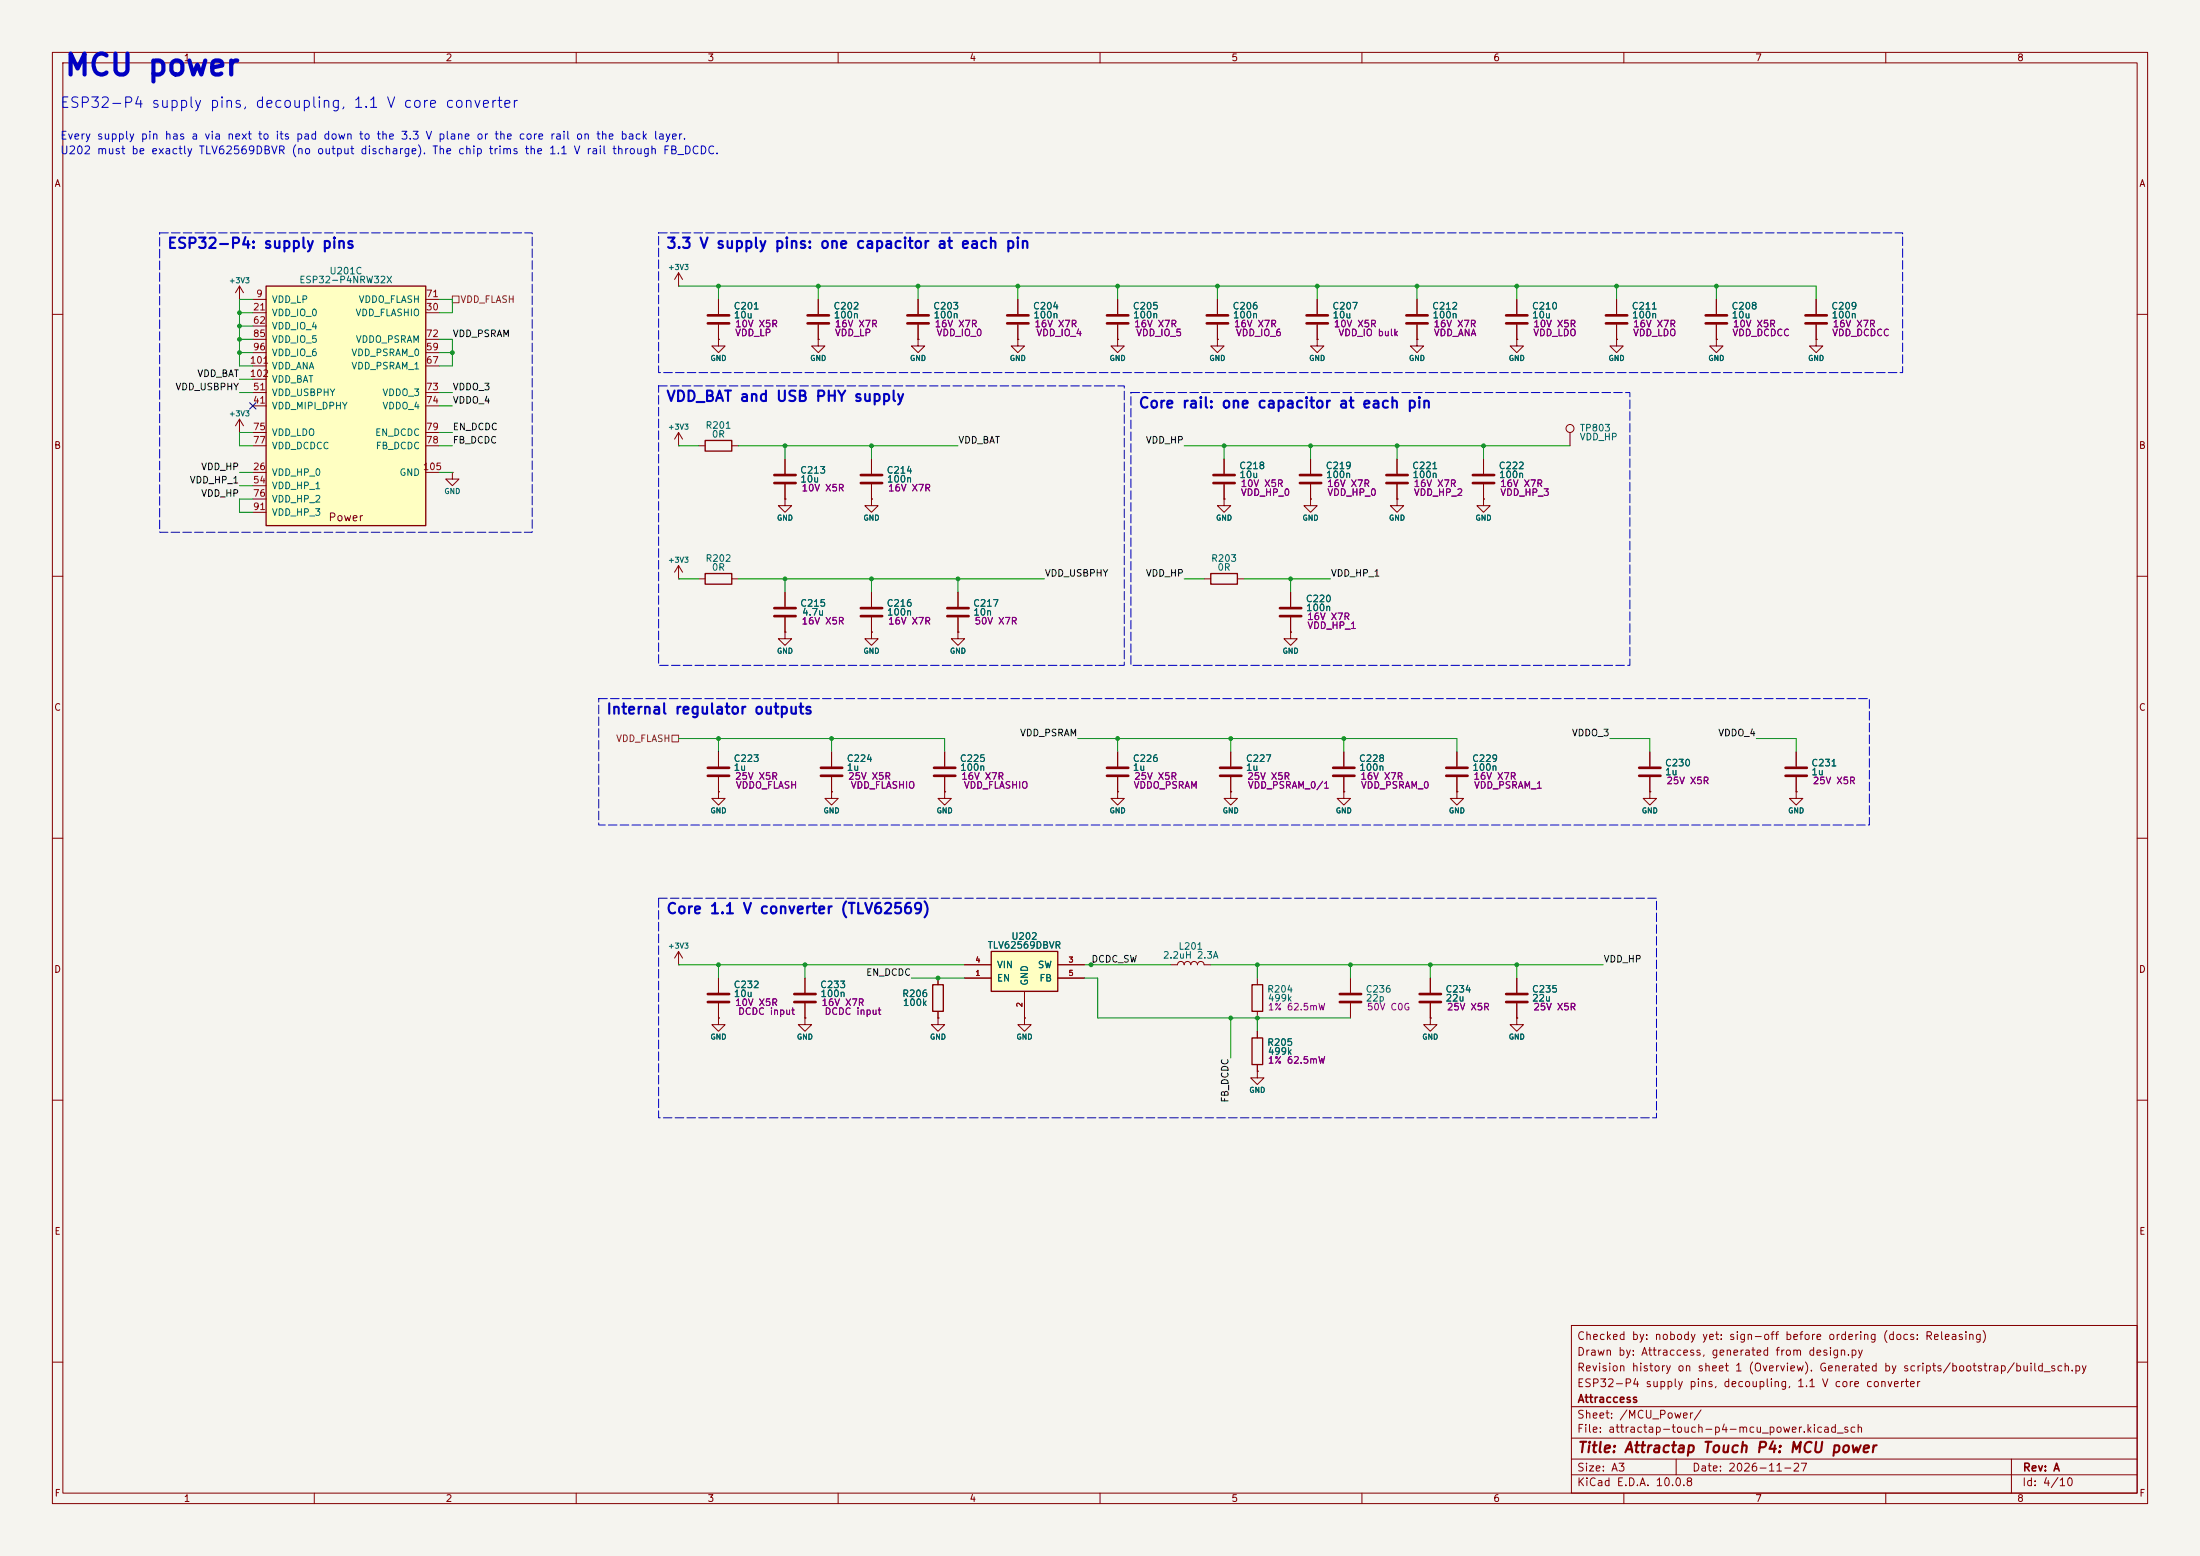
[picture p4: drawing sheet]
<svg xmlns="http://www.w3.org/2000/svg" width="420mm" height="297mm" viewBox="0 0 420 297" stroke-linecap="round" stroke-linejoin="round" font-family="sans-serif">
<path d="M0 0h420v297h-420z" fill="#f5f4ef" stroke="#f5f4ef" stroke-width=".19"/>
<g fill="none" stroke="#840000" stroke-width=".19">
<path d="M10 10h400v277h-400zM12 12h396v273h-396zM60 10v2M110 10v2M160 10v2M210 10v2M260 10v2M310 10v2M360 10v2M45.7 57.2h.1M45.7 54.6l-.7 1.3M45.7 54.6l.8 1.3"/>
<path d="M45.7 54.6v2.6M10 60h2M213.4 64.8v1.2h1.2l-1.2 1.3-1.3-1.3h1.3M213.4 64.8h.1M408 60h2M86.4 90.2v1.2h1.2l-1.2 1.3-1.3-1.3h1.3M86.4 90.2h.1M10 110h2M408 110h2M10 160h2M137.2 151.1v1.3h1.2l-1.2 1.3-1.3-1.3h1.3M137.2 151.1h.1"/>
<path d="M137.2 143.5v2.8M137.2 148.3v2.8M180.3 151.1v1.3h1.3l-1.3 1.3-1.2-1.3h1.2M180.3 151.1h.1M180.3 143.5v2.8M180.3 148.3v2.8M213.4 151.1v1.3h1.2l-1.2 1.3-1.3-1.3h1.3M213.4 151.1h.1M213.4 143.5v2.8M213.4 148.3v2.8M256.5 151.1v1.3h1.3l-1.3 1.3-1.2-1.3h1.2M256.5 151.1h.1"/>
<path d="M256.5 143.5v2.8M256.5 148.3v2.8M278.1 151.1v1.3h1.3l-1.3 1.3-1.2-1.3h1.2M278.1 151.1h.1M278.1 143.5v2.8M278.1 148.3v2.8M315 151.1v1.3h1.2l-1.2 1.3-1.3-1.3h1.3M315 151.1h.1M315 143.5v2.8M315 148.3v2.8M342.9 151.1v1.3h1.3l-1.3 1.3-1.3-1.3h1.3M342.9 151.1h.1"/>
<path d="M342.9 143.5v2.8M342.9 148.3v2.8M408 160h2M129.5 184.2h.1M129.5 181.6l-.7 1.3M129.5 181.6l.8 1.3M129.5 181.6v2.6M153.7 186.7v2.8M153.7 191.5v2.8M179.1 186.7v1.3M179.1 193v1.3M223.5 184.2h1.3a.64 .64 0 0 1 .6-.7 .64 .64 0 0 1 .7 .7 .64 .64 0 0 1 .6-.7 .64 .64 0 0 1 .6 .7 .64 .64 0 0 1 .7-.7 .64 .64 0 0 1 .6 .7 .64 .64 0 0 1 .6-.7 .64 .64 0 0 1 .7 .7h1.2"/>
<path d="M240 186.7v1.3M240 193v1.3M257.8 186.7v2.8M257.8 191.5v2.8M273 194.3v1.3h1.3l-1.3 1.3-1.2-1.3h1.2M273 194.3h.1M273 186.7v2.8M273 191.5v2.8M289.6 194.3v1.3h1.2l-1.2 1.3-1.3-1.3h1.3M289.6 194.3h.1M289.6 186.7v2.8M289.6 191.5v2.8"/>
<path d="M10 210h2M408 210h2M300 253h108v32h-108zM10 260h2M300 278.5h108M300 274.5h108M300 268.5h108M320 278.5v3M384 278.5v6.5M408 260h2M60 285v2M110 285v2"/>
<path d="M160 285v2M210 285v2M260 285v2M300 281.5h108M310 285v2M360 285v2"/>
</g>
<path d="M178.1 188h2v5h-2zM239 188h2v5h-2z" fill="none" stroke="#840000" stroke-width=".25"/>
<g fill="none" stroke="#840000" stroke-width=".51">
<path d="M135.1 146.6h4.1M135.1 148.1h4.1M178.3 146.6h4.1M178.3 148.1h4.1M211.3 146.6h4.1M211.3 148.1h4.1M254.5 146.6h4.1M254.5 148.1h4.1M276.1 146.6h4.1M276.1 148.1h4.1M312.9 146.6h4.1M312.9 148.1h4.1"/>
<path d="M340.9 146.6h4M340.9 148.1h4M151.6 189.7h4.1M151.6 191.3h4.1M255.8 189.7h4M255.8 191.3h4M271 189.7h4.1M271 191.3h4.1M287.5 189.7h4.1M287.5 191.3h4.1"/>
</g>
<path d="M50.8 54.6h30.5v45.7h-30.5z" fill="#ffffc2"/>
<path d="M50.8 54.6h30.5v45.7h-30.5zM134.6 109.5h5.1v2h-5.1zM231.1 109.5h5.1v2h-5.1z" fill="none" stroke="#840000" stroke-width=".25"/>
<g fill="none" stroke="#840000" stroke-width=".19">
<path d="M48.3 57.2h2.5M48.3 59.7h2.5M81.3 57.2h2.5M81.3 59.7h2.5M175.3 57.2v2.7M194.3 57.2v2.7M213.4 57.2v2.7M232.4 57.2v2.7M251.5 57.2v2.7M270.5 57.2v2.7M308.6 57.2v2.7M327.7 57.2v2.7"/>
<path d="M346.7 57.2v2.7M48.3 77.5h2.5M48.3 74.9h2.5M48.3 67.3h2.5M48.3 62.2h2.5M48.3 69.9h2.5M48.3 64.8h2.5M48.3 72.4h2.5M81.3 77.5h2.5M81.3 74.9h2.5M81.3 67.3h2.5M81.3 69.9h2.5"/>
<path d="M81.3 64.8h2.5M137.2 64.8v1.2h1.2l-1.2 1.3-1.3-1.3h1.3M137.2 64.8h.1M175.3 64.8v1.2h1.2l-1.2 1.3-1.3-1.3h1.3M175.3 64.8h.1M175.3 62v2.8M194.3 64.8v1.2h1.3l-1.3 1.3-1.3-1.3h1.3M194.3 64.8h.1M194.3 62v2.8M213.4 62v2.8M232.4 64.8v1.2h1.3l-1.3 1.3-1.3-1.3h1.3M232.4 64.8h.1"/>
<path d="M232.4 62v2.8M251.5 64.8v1.2h1.2l-1.2 1.3-1.3-1.3h1.3M251.5 64.8h.1M251.5 62v2.8M270.5 64.8v1.2h1.3l-1.3 1.3-1.3-1.3h1.3M270.5 64.8h.1M270.5 62v2.8M308.6 62v2.8M327.7 64.8v1.2h1.2l-1.2 1.3-1.3-1.3h1.3M327.7 64.8h.1M327.7 62v2.8M346.7 64.8v1.2h1.3l-1.3 1.3-1.3-1.3h1.3"/>
<path d="M346.7 64.8h.1M346.7 62v2.8M45.7 82.6h.1M45.7 80l-.7 1.3M45.7 80l.8 1.3M45.7 80v2.6M48.3 90.2h2.5M48.3 92.7h2.5M48.3 82.6h2.5M48.3 95.3h2.5M48.3 85.1h2.5M48.3 97.8h2.5"/>
<path d="M81.3 90.2h2.5M81.3 82.6h2.5M81.3 85.1h2.5M129.5 85.1h.1M129.5 82.6l-.7 1.2M129.5 82.6l.8 1.2M129.5 82.6v2.5M149.9 95.3v1.2h1.2l-1.2 1.3-1.3-1.3h1.3M149.9 95.3h.1M149.9 87.6v2.8M149.9 92.5v2.8M166.4 95.3v1.2h1.2l-1.2 1.3-1.3-1.3h1.3"/>
<path d="M166.4 95.3h.1M166.4 87.6v2.8M166.4 92.5v2.8M233.7 95.3v1.2h1.2l-1.2 1.3-1.3-1.3h1.3M233.7 95.3h.1M233.7 87.6v2.8M233.7 92.5v2.8M250.2 95.3v1.2h1.3l-1.3 1.3-1.3-1.3h1.3M250.2 95.3h.1M250.2 87.6v2.8M250.2 92.5v2.8M266.7 87.6v2.8"/>
<path d="M266.7 92.5v2.8M129.5 110.5h.1M129.5 108v2.5M129.5 108l-.7 1.2M129.5 108l.8 1.2M133.3 110.5h1.3M139.7 110.5h1.3M149.9 113v2.8M149.9 117.9v2.8M166.4 113v2.8M166.4 117.9v2.8M182.9 113v2.8"/>
<path d="M182.9 117.9v2.8M229.9 110.5h1.2M236.2 110.5h1.3M246.4 113v2.8M246.4 117.9v2.8M149.9 120.7v1.2h1.2l-1.2 1.3-1.3-1.3h1.3M149.9 120.7h.1M166.4 120.7v1.2h1.2l-1.2 1.3-1.3-1.3h1.3M166.4 120.7h.1M182.9 120.7v1.2h1.2l-1.2 1.3-1.3-1.3h1.3M182.9 120.7h.1M246.4 120.7v1.2h1.2l-1.2 1.3-1.3-1.3h1.3"/>
<path d="M246.4 120.7h.1M158.7 151.1v1.3h1.3l-1.3 1.3-1.2-1.3h1.2M158.7 151.1h.1M158.7 143.5v2.8M158.7 148.3v2.8M234.9 151.1v1.3h1.3l-1.3 1.3-1.2-1.3h1.2M234.9 151.1h.1M234.9 143.5v2.8M234.9 148.3v2.8M137.2 194.3v1.3h1.2l-1.2 1.3-1.3-1.3h1.3M137.2 194.3h.1M137.2 186.7v2.8"/>
<path d="M137.2 191.5v2.8M153.7 194.3v1.3h1.2l-1.2 1.3-1.3-1.3h1.3M153.7 194.3h.1M195.6 194.3v1.3h1.2l-1.2 1.3-1.3-1.3h1.3M195.6 194.3h.1"/>
</g>
<g fill="none" stroke="#840000" stroke-width=".51">
<path d="M173.2 60.2h4.1M173.2 61.7h4.1M192.3 60.2h4M192.3 61.7h4M211.3 60.2h4.1M211.3 61.7h4.1M230.4 60.2h4M230.4 61.7h4M249.4 60.2h4.1M249.4 61.7h4.1M268.5 60.2h4M268.5 61.7h4"/>
<path d="M306.6 60.2h4M306.6 61.7h4M325.6 60.2h4.1M325.6 61.7h4.1M344.7 60.2h4M344.7 61.7h4M147.8 90.7h4.1M147.8 92.2h4.1M164.3 90.7h4.1M164.3 92.2h4.1M231.6 90.7h4.1M231.6 92.2h4.1"/>
<path d="M248.2 90.7h4M248.2 92.2h4M264.7 90.7h4M264.7 92.2h4M147.8 116.1h4.1M147.8 117.6h4.1M164.3 116.1h4.1M164.3 117.6h4.1M180.8 116.1h4.1M180.8 117.6h4.1M244.3 116.1h4.1M244.3 117.6h4.1"/>
<path d="M156.7 146.6h4.1M156.7 148.1h4.1M232.9 146.6h4.1M232.9 148.1h4.1M135.1 189.7h4.1M135.1 191.3h4.1"/>
</g>
<path d="M189.2 181.6h12.7v7.6h-12.7z" fill="#ffffc2"/>
<path d="M134.6 84.1h5.1v2h-5.1zM189.2 181.6h12.7v7.6h-12.7zM239 198.1h2v5.1h-2z" fill="none" stroke="#840000" stroke-width=".25"/>
<g fill="none" stroke="#840000" stroke-width=".19">
<path d="M129.5 54.6h.1M129.5 52.1l-.7 1.2M129.5 52.1l.8 1.2M129.5 52.1v2.5M137.2 57.2v2.7M156.2 57.2v2.7M175.3 57.2v2.7M194.3 57.2v2.7M213.4 57.2v2.7M232.4 57.2v2.7M251.5 57.2v2.7M270.5 57.2v2.7"/>
<path d="M289.6 57.2v2.7M308.6 57.2v2.7M327.7 57.2v2.7M346.7 57.2v2.7M137.2 64.8h.1M137.2 62v2.8M156.2 64.8v1.2h1.3l-1.3 1.3-1.3-1.3h1.3M156.2 64.8h.1M156.2 62v2.8M175.3 64.8h.1M175.3 62v2.8M194.3 64.8h.1"/>
<path d="M194.3 62v2.8M213.4 64.8h.1M213.4 62v2.8M232.4 64.8h.1M232.4 62v2.8M251.5 64.8h.1M251.5 62v2.8M270.5 64.8h.1M270.5 62v2.8M289.6 64.8v1.2h1.2l-1.2 1.3-1.3-1.3h1.3M289.6 64.8h.1M289.6 62v2.8"/>
<path d="M308.6 64.8v1.2h1.3l-1.3 1.3-1.3-1.3h1.3M308.6 64.8h.1M308.6 62v2.8M327.7 64.8h.1M327.7 62v2.8M346.7 64.8h.1M346.7 62v2.8M133.3 85.1h1.3M139.7 85.1h1.3M149.9 95.3h.1M149.9 87.6v2.8M149.9 92.5v2.8"/>
<path d="M166.4 95.3h.1M166.4 87.6v2.8M166.4 92.5v2.8M233.7 95.3h.1M233.7 87.6v2.8M233.7 92.5v2.8M250.2 95.3h.1M250.2 87.6v2.8M250.2 92.5v2.8M266.7 95.3v1.2h1.3l-1.3 1.3-1.3-1.3h1.3M266.7 95.3h.1M266.7 87.6v2.8"/>
<path d="M266.7 92.5v2.8M283.2 95.3v1.2h1.3l-1.3 1.3-1.3-1.3h1.3M283.2 95.3h.1M283.2 87.6v2.8M283.2 92.5v2.8M299.7 82.6v2.5M149.9 113v2.8M149.9 117.9v2.8M166.4 113v2.8M166.4 117.9v2.8M182.9 113v2.8M182.9 117.9v2.8"/>
<path d="M246.4 113v2.8M246.4 117.9v2.8M149.9 120.7h.1M166.4 120.7h.1M182.9 120.7h.1M246.4 120.7h.1M137.2 151.1h.1M137.2 143.5v2.8M137.2 148.3v2.8M158.7 151.1h.1M158.7 143.5v2.8M158.7 148.3v2.8"/>
<path d="M180.3 151.1h.1M180.3 143.5v2.8M180.3 148.3v2.8M213.4 151.1h.1M213.4 143.5v2.8M213.4 148.3v2.8M234.9 151.1h.1M234.9 143.5v2.8M234.9 148.3v2.8M256.5 151.1h.1M256.5 143.5v2.8M256.5 148.3v2.8"/>
<path d="M278.1 151.1h.1M278.1 143.5v2.8M278.1 148.3v2.8M315 151.1h.1M315 143.5v2.8M315 148.3v2.8M342.9 151.1h.1M342.9 143.5v2.8M342.9 148.3v2.8M137.2 194.3h.1M137.2 186.7v2.8M137.2 191.5v2.8"/>
<path d="M153.7 194.3h.1M153.7 186.7v2.8M153.7 191.5v2.8M179.1 194.3v1.3h1.2l-1.2 1.3-1.3-1.3h1.3M179.1 194.3h.1M179.1 186.7v1.3M179.1 193v1.3M184.1 186.7h5.1M184.1 184.2h5.1M195.6 194.3h.1M195.6 189.2v5.1M201.9 186.7h5.1"/>
<path d="M201.9 184.2h5.1M240 196.9v1.2M273 194.3h.1M273 186.7v2.8M273 191.5v2.8M289.6 194.3h.1M289.6 186.7v2.8M289.6 191.5v2.8M240 204.5v1.2h1.3l-1.3 1.3-1.2-1.3h1.2M240 204.5h.1M240 203.2v1.3"/>
<circle cx="299.7" cy="81.8" r=".76"/>
</g>
<path d="M135.1 60.2h4.1M135.1 61.7h4.1M154.2 60.2h4M154.2 61.7h4M287.5 60.2h4.1M287.5 61.7h4.1M281.2 90.7h4M281.2 92.2h4" fill="none" stroke="#840000" stroke-width=".51"/>
<path d="M86.4 56.5h1.2v1.3h-1.2zM128.3 140.3h1.2v1.3h-1.2z" fill="none" stroke="#725600" stroke-width=".19"/>
<g fill="none" stroke="#009600" stroke-width=".19">
<path d="M45.7 59.7h2.6M48.3 57.2h-2.6v12.7h2.6M83.8 57.2h2.6v2.5h-2.6M129.5 54.6h217.2v2.6M137.2 54.6v2.6M156.2 54.6v2.6M175.3 54.6v2.6M194.3 54.6v2.6M213.4 54.6v2.6M232.4 54.6v2.6M251.5 54.6v2.6M270.5 54.6v2.6"/>
<path d="M289.6 54.6v2.6M308.6 54.6v2.6M327.7 54.6v2.6M45.7 64.8h2.6M45.7 62.2h2.6M45.7 74.9h2.6M45.7 72.4h2.6M45.7 67.3h2.6M83.8 64.8h2.6v5.1h-2.6M83.8 74.9h2.6M83.8 67.3h2.6M83.8 77.5h2.6"/>
<path d="M45.7 90.2h2.6M45.7 92.7h2.6M48.3 82.6h-2.6v2.5h2.6M48.3 95.3h-2.6v2.5h2.6M83.8 85.1h2.6M83.8 82.6h2.6M83.8 90.2h2.6M129.5 85.1h3.8M141 85.1h41.9M149.9 85.1v2.5M166.4 85.1v2.5M226.1 85.1h73.6"/>
<path d="M233.7 85.1v2.5M250.2 85.1v2.5M266.7 85.1v2.5M283.2 85.1v2.5M129.5 110.5h3.8M141 110.5h58.4M149.9 110.5v2.5M166.4 110.5v2.5M182.9 110.5v2.5M226.1 110.5h3.8M237.5 110.5h16.5M246.4 110.5v2.5"/>
<path d="M129.5 141h50.8v2.5M137.2 141v2.5M158.7 141v2.5M205.7 141h72.4v2.5M213.4 141v2.5M234.9 141v2.5M256.5 141v2.5M307.3 141h7.7v2.5M335.3 141h7.6v2.5M129.5 184.2h54.6M137.2 184.2v2.5M153.7 184.2v2.5"/>
<path d="M174 186.7h10.1M207 184.2h16.5M207 186.7h2.5v7.6h48.3M231.1 184.2h75M234.9 194.3v7.6M240 184.2v2.5M240 194.3v2.6M257.8 184.2v2.5M273 184.2v2.5M289.6 184.2v2.5"/>
</g>
<path d="M47.7 76.9l1.2 1.2M48.9 76.9l-1.2 1.2" fill="none" stroke="#000084" stroke-width=".19"/>
<path d="M30.5 44.5h71.1v57.1h-71.1zM125.7 44.5h237.5v26.6h-237.5zM125.7 73.7h88.9v53.3h-88.9zM215.9 74.9h95.2v52.1h-95.2zM114.3 133.4h242.6v24.1h-242.6zM125.7 171.5h190.5v41.9h-190.5z" fill="none" stroke="#0000c2" stroke-width=".19" stroke-dasharray="1.6 .6"/>
<g fill="#009600">
<circle cx="270.5" cy="54.6" r=".46"/>
<circle cx="283.2" cy="85.1" r=".46"/>
<circle cx="266.7" cy="85.1" r=".46"/>
<circle cx="251.5" cy="54.6" r=".46"/>
<circle cx="289.6" cy="54.6" r=".46"/>
<circle cx="308.6" cy="54.6" r=".46"/>
<circle cx="234.9" cy="194.3" r=".46"/>
<circle cx="240" cy="194.3" r=".46"/>
<circle cx="240" cy="184.2" r=".46"/>
<circle cx="273" cy="184.2" r=".46"/>
<circle cx="289.6" cy="184.2" r=".46"/>
<circle cx="257.8" cy="184.2" r=".46"/>
<circle cx="232.4" cy="54.6" r=".46"/>
<circle cx="182.9" cy="110.5" r=".46"/>
<circle cx="213.4" cy="141" r=".46"/>
<circle cx="234.9" cy="141" r=".46"/>
<circle cx="213.4" cy="54.6" r=".46"/>
<circle cx="194.3" cy="54.6" r=".46"/>
<circle cx="233.7" cy="85.1" r=".46"/>
<circle cx="250.2" cy="85.1" r=".46"/>
<circle cx="246.4" cy="110.5" r=".46"/>
<circle cx="327.7" cy="54.6" r=".46"/>
<circle cx="256.5" cy="141" r=".46"/>
<circle cx="137.2" cy="54.6" r=".46"/>
<circle cx="166.4" cy="110.5" r=".46"/>
<circle cx="149.9" cy="110.5" r=".46"/>
<circle cx="156.2" cy="54.6" r=".46"/>
<circle cx="175.3" cy="54.6" r=".46"/>
<circle cx="149.9" cy="85.1" r=".46"/>
<circle cx="166.4" cy="85.1" r=".46"/>
<circle cx="45.7" cy="59.7" r=".46"/>
<circle cx="45.7" cy="62.2" r=".46"/>
<circle cx="137.2" cy="184.2" r=".46"/>
<circle cx="153.7" cy="184.2" r=".46"/>
<circle cx="137.2" cy="141" r=".46"/>
<circle cx="179.1" cy="186.7" r=".46"/>
<circle cx="158.7" cy="141" r=".46"/>
<circle cx="208.3" cy="184.2" r=".46"/>
<circle cx="45.7" cy="64.8" r=".46"/>
<circle cx="45.7" cy="67.3" r=".46"/>
<circle cx="86.4" cy="67.3" r=".46"/>
</g>
<text font-size="4" fill="#0000c2" x="12.1" y="15.4">MCU power</text>
<g font-size="2" fill="#0000c2">
<text x="11.3" y="21.1">ESP32-P4 supply pins, decoupling, 1.1 V core converter</text>
<text x="31.8" y="47.9">ESP32-P4: supply pins</text>
<text x="127.1" y="47.9">3.3 V supply pins: one capacitor at each pin</text>
<text x="127.1" y="77.1">VDD_BAT and USB PHY supply</text>
<text x="217.2" y="78.4">Core rail: one capacitor at each pin</text>
<text x="115.6" y="136.8">Internal regulator outputs</text>
<text x="127.1" y="174.9">Core 1.1 V converter (TLV62569)</text>
</g>
<text font-size="2" fill="#840000" x="301" y="277.8">Title: Attractap Touch P4: MCU power</text>
<g font-size="1.5" fill="#0000c2">
<text x="11.4" y="29.8">U202 must be exactly TLV62569DBVR (no output discharge). The chip trims the 1.1 V rail through FB_DCDC.</text>
<text x="11.4" y="27">Every supply pin has a via next to its pad down to the 3.3 V plane or the core rail on the back layer.</text>
</g>
<g font-size="1.5" fill="#840000">
<text x="62.6" y="99.9">Power</text>
<text x="300.9" y="256.1">Checked by: nobody yet: sign-off before ordering (docs: Releasing)</text>
<text x="300.9" y="262.1">Revision history on sheet 1 (Overview). Generated by scripts/bootstrap/build_sch.py</text>
<text x="300.9" y="259.1">Drawn by: Attraccess, generated from design.py</text>
<text x="300.9" y="265.1">ESP32-P4 supply pins, decoupling, 1.1 V core converter</text>
<text x="301" y="268.1">Attraccess</text>
<text x="300.9" y="273.8">File: attractap-touch-p4-mcu_power.kicad_sch</text>
<text x="300.9" y="271.1">Sheet: /MCU_Power/</text>
<text x="300.9" y="281.2">Size: A3</text>
<text x="322.9" y="281.2">Date: 2026-11-27</text>
<text x="386" y="281.2">Rev: A</text>
<text x="300.9" y="284">KiCad E.D.A. 10.0.8</text>
<text x="385.9" y="284">Id: 4/10</text>
</g>
<g font-size="1.3" fill="#840000">
<text x="35" y="12">1</text>
<text x="85" y="12">2</text>
<text x="135" y="12">3</text>
<text x="185" y="12">4</text>
<text x="235" y="12">5</text>
<text x="285" y="12">6</text>
<text x="335" y="12">7</text>
<text x="385" y="12">8</text>
<text x="10.3" y="36">A</text>
<text x="408.3" y="36">A</text>
<text x="10.2" y="86">B</text>
<text x="408.2" y="86">B</text>
<text x="10.2" y="136">C</text>
<text x="408.2" y="136">C</text>
<text x="10.2" y="186">D</text>
<text x="408.2" y="186">D</text>
<text x="10.3" y="236">E</text>
<text x="408.3" y="236">E</text>
<text x="10.3" y="286">F</text>
<text x="35" y="287">1</text>
<text x="85" y="287">2</text>
<text x="135" y="287">3</text>
<text x="185" y="287">4</text>
<text x="235" y="287">5</text>
<text x="285" y="287">6</text>
<text x="335" y="287">7</text>
<text x="385" y="287">8</text>
<text x="408.3" y="286">F</text>
</g>
<g font-size="1.3" fill="#006464">
<text x="62.8" y="52.7">U201C</text>
<text x="51.8" y="58.1">VDD_LP</text>
<text x="57" y="54.4">ESP32-P4NRW32X</text>
<text x="68.4" y="58.1">VDDO_FLASH</text>
<text x="140" y="59.4">C201</text>
<text x="159" y="59.4">C202</text>
<text x="178.1" y="59.4">C203</text>
<text x="197.1" y="59.4">C204</text>
<text x="216.2" y="59.4">C205</text>
<text x="235.2" y="59.4">C206</text>
<text x="254.3" y="59.4">C207</text>
<text x="273.3" y="59.4">C212</text>
<text x="292.4" y="59.4">C210</text>
<text x="311.4" y="59.4">C211</text>
<text x="330.5" y="59.4">C208</text>
<text x="349.5" y="59.4">C209</text>
<text x="51.8" y="60.7">VDD_IO_0</text>
<text x="51.8" y="63.2">VDD_IO_4</text>
<text x="51.8" y="65.7">VDD_IO_5</text>
<text x="67.8" y="60.7">VDD_FLASHIO</text>
<text x="67.8" y="65.7">VDDO_PSRAM</text>
<text x="140" y="61.1">10u</text>
<text x="159.1" y="61.1">100n</text>
<text x="178.1" y="61.1">100n</text>
<text x="197.2" y="61.1">100n</text>
<text x="216.2" y="61.1">100n</text>
<text x="235.3" y="61.1">100n</text>
<text x="254.3" y="61.1">10u</text>
<text x="273.4" y="61.1">100n</text>
<text x="292.4" y="61.1">10u</text>
<text x="311.5" y="61.1">100n</text>
<text x="330.5" y="61.1">10u</text>
<text x="349.6" y="61.1">100n</text>
<text x="51.8" y="68.3">VDD_IO_6</text>
<text x="51.8" y="70.8">VDD_ANA</text>
<text x="67" y="68.3">VDD_PSRAM_0</text>
<text x="67" y="70.8">VDD_PSRAM_1</text>
<text x="51.8" y="75.9">VDD_USBPHY</text>
<text x="51.8" y="73.4">VDD_BAT</text>
<text x="72.9" y="75.9">VDDO_3</text>
<text x="51.8" y="78.4">VDD_MIPI_DPHY</text>
<text x="51.8" y="83.5">VDD_LDO</text>
<text x="71.5" y="83.5">EN_DCDC</text>
<text x="72.9" y="78.4">VDDO_4</text>
<text x="134.6" y="82.1">R201</text>
<text x="135.8" y="83.8">0R</text>
<text x="301.5" y="82.7">TP803</text>
<text x="51.8" y="86.1">VDD_DCDCC</text>
<text x="71.6" y="86.1">FB_DCDC</text>
<text x="236.5" y="89.9">C218</text>
<text x="253" y="89.9">C219</text>
<text x="269.5" y="89.9">C221</text>
<text x="286" y="89.9">C222</text>
<text x="301.5" y="84.4">VDD_HP</text>
<text x="51.8" y="91.1">VDD_HP_0</text>
<text x="51.8" y="93.7">VDD_HP_1</text>
<text x="76.2" y="91.1">GND</text>
<text x="152.7" y="90.7">C213</text>
<text x="152.7" y="92.4">10u</text>
<text x="169.2" y="90.7">C214</text>
<text x="169.2" y="92.4">100n</text>
<text x="236.5" y="91.6">10u</text>
<text x="253" y="91.6">100n</text>
<text x="269.6" y="91.6">100n</text>
<text x="286.1" y="91.6">100n</text>
<text x="51.8" y="96.2">VDD_HP_2</text>
<text x="51.8" y="98.8">VDD_HP_3</text>
<text x="134.6" y="107.5">R202</text>
<text x="231.1" y="107.5">R203</text>
<text x="135.8" y="109.2">0R</text>
<text x="232.3" y="109.2">0R</text>
<text x="152.7" y="116.1">C215</text>
<text x="153" y="117.8">4.7u</text>
<text x="169.2" y="116.1">C216</text>
<text x="169.2" y="117.8">100n</text>
<text x="185.7" y="116.1">C217</text>
<text x="185.7" y="117.8">10n</text>
<text x="249.2" y="115.3">C220</text>
<text x="249.2" y="117">100n</text>
<text x="140" y="145.7">C223</text>
<text x="140" y="147.4">1u</text>
<text x="161.5" y="145.7">C224</text>
<text x="161.5" y="147.4">1u</text>
<text x="183.1" y="145.7">C225</text>
<text x="183.2" y="147.4">100n</text>
<text x="216.2" y="145.7">C226</text>
<text x="216.2" y="147.4">1u</text>
<text x="237.7" y="145.7">C227</text>
<text x="237.7" y="147.4">1u</text>
<text x="259.3" y="145.7">C228</text>
<text x="259.4" y="147.4">100n</text>
<text x="280.9" y="145.7">C229</text>
<text x="281" y="147.4">100n</text>
<text x="317.8" y="146.6">C230</text>
<text x="317.8" y="148.3">1u</text>
<text x="345.7" y="146.6">C231</text>
<text x="345.7" y="148.3">1u</text>
<text x="193" y="179.7">U202</text>
<text x="188.4" y="181.4">TLV62569DBVR</text>
<text x="190.2" y="185.1">VIN</text>
<text x="198" y="185.1">SW</text>
<text x="221.9" y="183.3">2.2uH 2.3A</text>
<text x="224.9" y="181.6">L201</text>
<text x="140" y="188.9">C232</text>
<text x="140" y="190.6">10u</text>
<text x="156.5" y="188.9">C233</text>
<text x="156.5" y="190.6">100n</text>
<text x="172.1" y="190.6">R206</text>
<text x="190.2" y="187.7">EN</text>
<text x="196.5" y="188.2" transform="rotate(-90 196.5 188.2)">GND</text>
<text x="198.3" y="187.7">FB</text>
<text x="241.8" y="189.8">R204</text>
<text x="241.9" y="191.5">499k</text>
<text x="260.6" y="189.8">C236</text>
<text x="260.6" y="191.5">22p</text>
<text x="275.8" y="189.8">C234</text>
<text x="275.9" y="191.5">22u</text>
<text x="292.4" y="189.8">C235</text>
<text x="292.4" y="191.5">22u</text>
<text x="172.3" y="192.3">100k</text>
<text x="241.8" y="199.9">R205</text>
<text x="241.9" y="201.6">499k</text>
</g>
<g font-size="1.3" fill="#a90000">
<text x="48.2" y="59.6">21</text>
<text x="48.8" y="57">9</text>
<text x="81.2" y="59.6">30</text>
<text x="81.2" y="57">71</text>
<text x="48.2" y="62.1">62</text>
<text x="48.2" y="64.6">85</text>
<text x="81.2" y="64.6">72</text>
<text x="47.6" y="69.7">101</text>
<text x="48.2" y="67.2">96</text>
<text x="81.2" y="67.2">59</text>
<text x="81.2" y="69.7">67</text>
<text x="47.6" y="72.3">102</text>
<text x="48.2" y="77.3">41</text>
<text x="48.2" y="74.8">51</text>
<text x="81.2" y="74.8">73</text>
<text x="81.2" y="77.3">74</text>
<text x="48.2" y="82.4">75</text>
<text x="81.2" y="82.4">79</text>
<text x="48.2" y="85">77</text>
<text x="81.2" y="85">78</text>
<text x="48.2" y="90">26</text>
<text x="48.2" y="92.6">54</text>
<text x="48.2" y="95.1">76</text>
<text x="80.6" y="90">105</text>
<text x="48.2" y="97.7">91</text>
</g>
<g font-size="1.3" fill="#725600">
<text x="87.8" y="58.1">VDD_FLASH</text>
<text x="117.5" y="141.9">VDD_FLASH</text>
</g>
<g font-size="1.3" fill="#0f0f0f">
<text x="86.3" y="64.6">VDD_PSRAM</text>
<text x="33.4" y="74.8">VDD_USBPHY</text>
<text x="37.6" y="72.3">VDD_BAT</text>
<text x="86.3" y="77.3">VDDO_4</text>
<text x="86.3" y="74.8">VDDO_3</text>
<text x="86.3" y="82.4">EN_DCDC</text>
<text x="86.3" y="85">FB_DCDC</text>
<text x="182.9" y="85">VDD_BAT</text>
<text x="218.6" y="85">VDD_HP</text>
<text x="36.1" y="92.6">VDD_HP_1</text>
<text x="38.3" y="90">VDD_HP</text>
<text x="38.3" y="95.1">VDD_HP</text>
<text x="199.4" y="110.4">VDD_USBPHY</text>
<text x="218.6" y="110.4">VDD_HP</text>
<text x="254" y="110.4">VDD_HP_1</text>
<text x="194.6" y="140.8">VDD_PSRAM</text>
<text x="300" y="140.8">VDDO_3</text>
<text x="327.9" y="140.8">VDDO_4</text>
<text x="208.3" y="184">DCDC_SW</text>
<text x="306" y="184">VDD_HP</text>
<text x="165.2" y="186.6">EN_DCDC</text>
<text x="234.8" y="210.6" transform="rotate(-90 234.8 210.6)">FB_DCDC</text>
</g>
<g font-size="1.3" fill="#840084">
<text x="140.2" y="64.5">VDD_LP</text>
<text x="140.2" y="62.8">10V X5R</text>
<text x="159.3" y="64.5">VDD_LP</text>
<text x="159.3" y="62.8">16V X7R</text>
<text x="178.3" y="62.8">16V X7R</text>
<text x="178.7" y="64.5">VDD_IO_0</text>
<text x="197.4" y="62.8">16V X7R</text>
<text x="197.7" y="64.5">VDD_IO_4</text>
<text x="216.4" y="62.8">16V X7R</text>
<text x="216.8" y="64.5">VDD_IO_5</text>
<text x="235.5" y="62.8">16V X7R</text>
<text x="235.8" y="64.5">VDD_IO_6</text>
<text x="254.5" y="62.8">10V X5R</text>
<text x="255.4" y="64.5">VDD_IO bulk</text>
<text x="273.6" y="62.8">16V X7R</text>
<text x="273.6" y="64.5">VDD_ANA</text>
<text x="292.6" y="64.5">VDD_LDO</text>
<text x="292.6" y="62.8">10V X5R</text>
<text x="311.6" y="64.5">VDD_LDO</text>
<text x="311.7" y="62.8">16V X7R</text>
<text x="330.6" y="64.5">VDD_DCDCC</text>
<text x="330.7" y="62.8">10V X5R</text>
<text x="349.7" y="64.5">VDD_DCDCC</text>
<text x="349.8" y="62.8">16V X7R</text>
<text x="152.9" y="94.1">10V X5R</text>
<text x="169.4" y="94.1">16V X7R</text>
<text x="236.7" y="93.3">10V X5R</text>
<text x="236.8" y="95">VDD_HP_0</text>
<text x="253.3" y="93.3">16V X7R</text>
<text x="253.3" y="95">VDD_HP_0</text>
<text x="269.8" y="93.3">16V X7R</text>
<text x="269.8" y="95">VDD_HP_2</text>
<text x="286.3" y="93.3">16V X7R</text>
<text x="286.3" y="95">VDD_HP_3</text>
<text x="152.9" y="119.5">16V X5R</text>
<text x="169.4" y="119.5">16V X7R</text>
<text x="185.9" y="119.5">50V X7R</text>
<text x="249.4" y="118.7">16V X7R</text>
<text x="249.5" y="120.4">VDD_HP_1</text>
<text x="140.2" y="149.1">25V X5R</text>
<text x="161.8" y="149.1">25V X5R</text>
<text x="183.4" y="149.1">16V X7R</text>
<text x="216.4" y="149.1">25V X5R</text>
<text x="238" y="149.1">25V X5R</text>
<text x="259.6" y="149.1">16V X7R</text>
<text x="281.2" y="149.1">16V X7R</text>
<text x="318" y="150">25V X5R</text>
<text x="346" y="150">25V X5R</text>
<text x="140.4" y="150.8">VDDO_FLASH</text>
<text x="162.3" y="150.8">VDD_FLASHIO</text>
<text x="183.9" y="150.8">VDD_FLASHIO</text>
<text x="216.3" y="150.8">VDDO_PSRAM</text>
<text x="238.1" y="150.8">VDD_PSRAM_0/1</text>
<text x="259.7" y="150.8">VDD_PSRAM_0</text>
<text x="281.3" y="150.8">VDD_PSRAM_1</text>
<text x="140.2" y="192.3">10V X5R</text>
<text x="140.8" y="194">DCDC input</text>
<text x="156.7" y="192.3">16V X7R</text>
<text x="157.3" y="194">DCDC input</text>
<text x="241.9" y="193.2">1% 62.5mW</text>
<text x="260.8" y="193.2">50V C0G</text>
<text x="276.1" y="193.2">25V X5R</text>
<text x="292.6" y="193.2">25V X5R</text>
<text x="241.9" y="203.3">1% 62.5mW</text>
</g>
<g font-size="1" fill="#006464">
<text x="127.4" y="51.8">+3V3</text>
<text x="43.6" y="54.3">+3V3</text>
<text x="135.5" y="69.1">GND</text>
<text x="154.6" y="69.1">GND</text>
<text x="173.6" y="69.1">GND</text>
<text x="192.7" y="69.1">GND</text>
<text x="211.7" y="69.1">GND</text>
<text x="230.8" y="69.1">GND</text>
<text x="249.8" y="69.1">GND</text>
<text x="268.9" y="69.1">GND</text>
<text x="287.9" y="69.1">GND</text>
<text x="307" y="69.1">GND</text>
<text x="326" y="69.1">GND</text>
<text x="345.1" y="69.1">GND</text>
<text x="43.6" y="79.7">+3V3</text>
<text x="127.4" y="82.2">+3V3</text>
<text x="84.7" y="94.5">GND</text>
<text x="148.2" y="99.6">GND</text>
<text x="164.7" y="99.6">GND</text>
<text x="232.1" y="99.6">GND</text>
<text x="248.6" y="99.6">GND</text>
<text x="265.1" y="99.6">GND</text>
<text x="281.6" y="99.6">GND</text>
<text x="127.4" y="107.6">+3V3</text>
<text x="148.2" y="125">GND</text>
<text x="164.7" y="125">GND</text>
<text x="181.3" y="125">GND</text>
<text x="244.8" y="125">GND</text>
<text x="135.5" y="155.5">GND</text>
<text x="157.1" y="155.5">GND</text>
<text x="178.7" y="155.5">GND</text>
<text x="211.7" y="155.5">GND</text>
<text x="233.3" y="155.5">GND</text>
<text x="254.9" y="155.5">GND</text>
<text x="276.5" y="155.5">GND</text>
<text x="313.3" y="155.5">GND</text>
<text x="341.3" y="155.5">GND</text>
<text x="127.4" y="181.3">+3V3</text>
<text x="135.5" y="198.7">GND</text>
<text x="152" y="198.7">GND</text>
<text x="177.4" y="198.7">GND</text>
<text x="194" y="198.7">GND</text>
<text x="271.4" y="198.7">GND</text>
<text x="287.9" y="198.7">GND</text>
<text x="238.4" y="208.8">GND</text>
</g>
<g font-size="1" fill="#a90000">
<text x="186.1" y="184">4</text>
<text x="203.9" y="184">3</text>
<text x="186.1" y="186.5">1</text>
<text x="203.9" y="186.5">5</text>
<text x="195.4" y="192.3" transform="rotate(-90 195.4 192.3)">2</text>
</g>
</svg>
